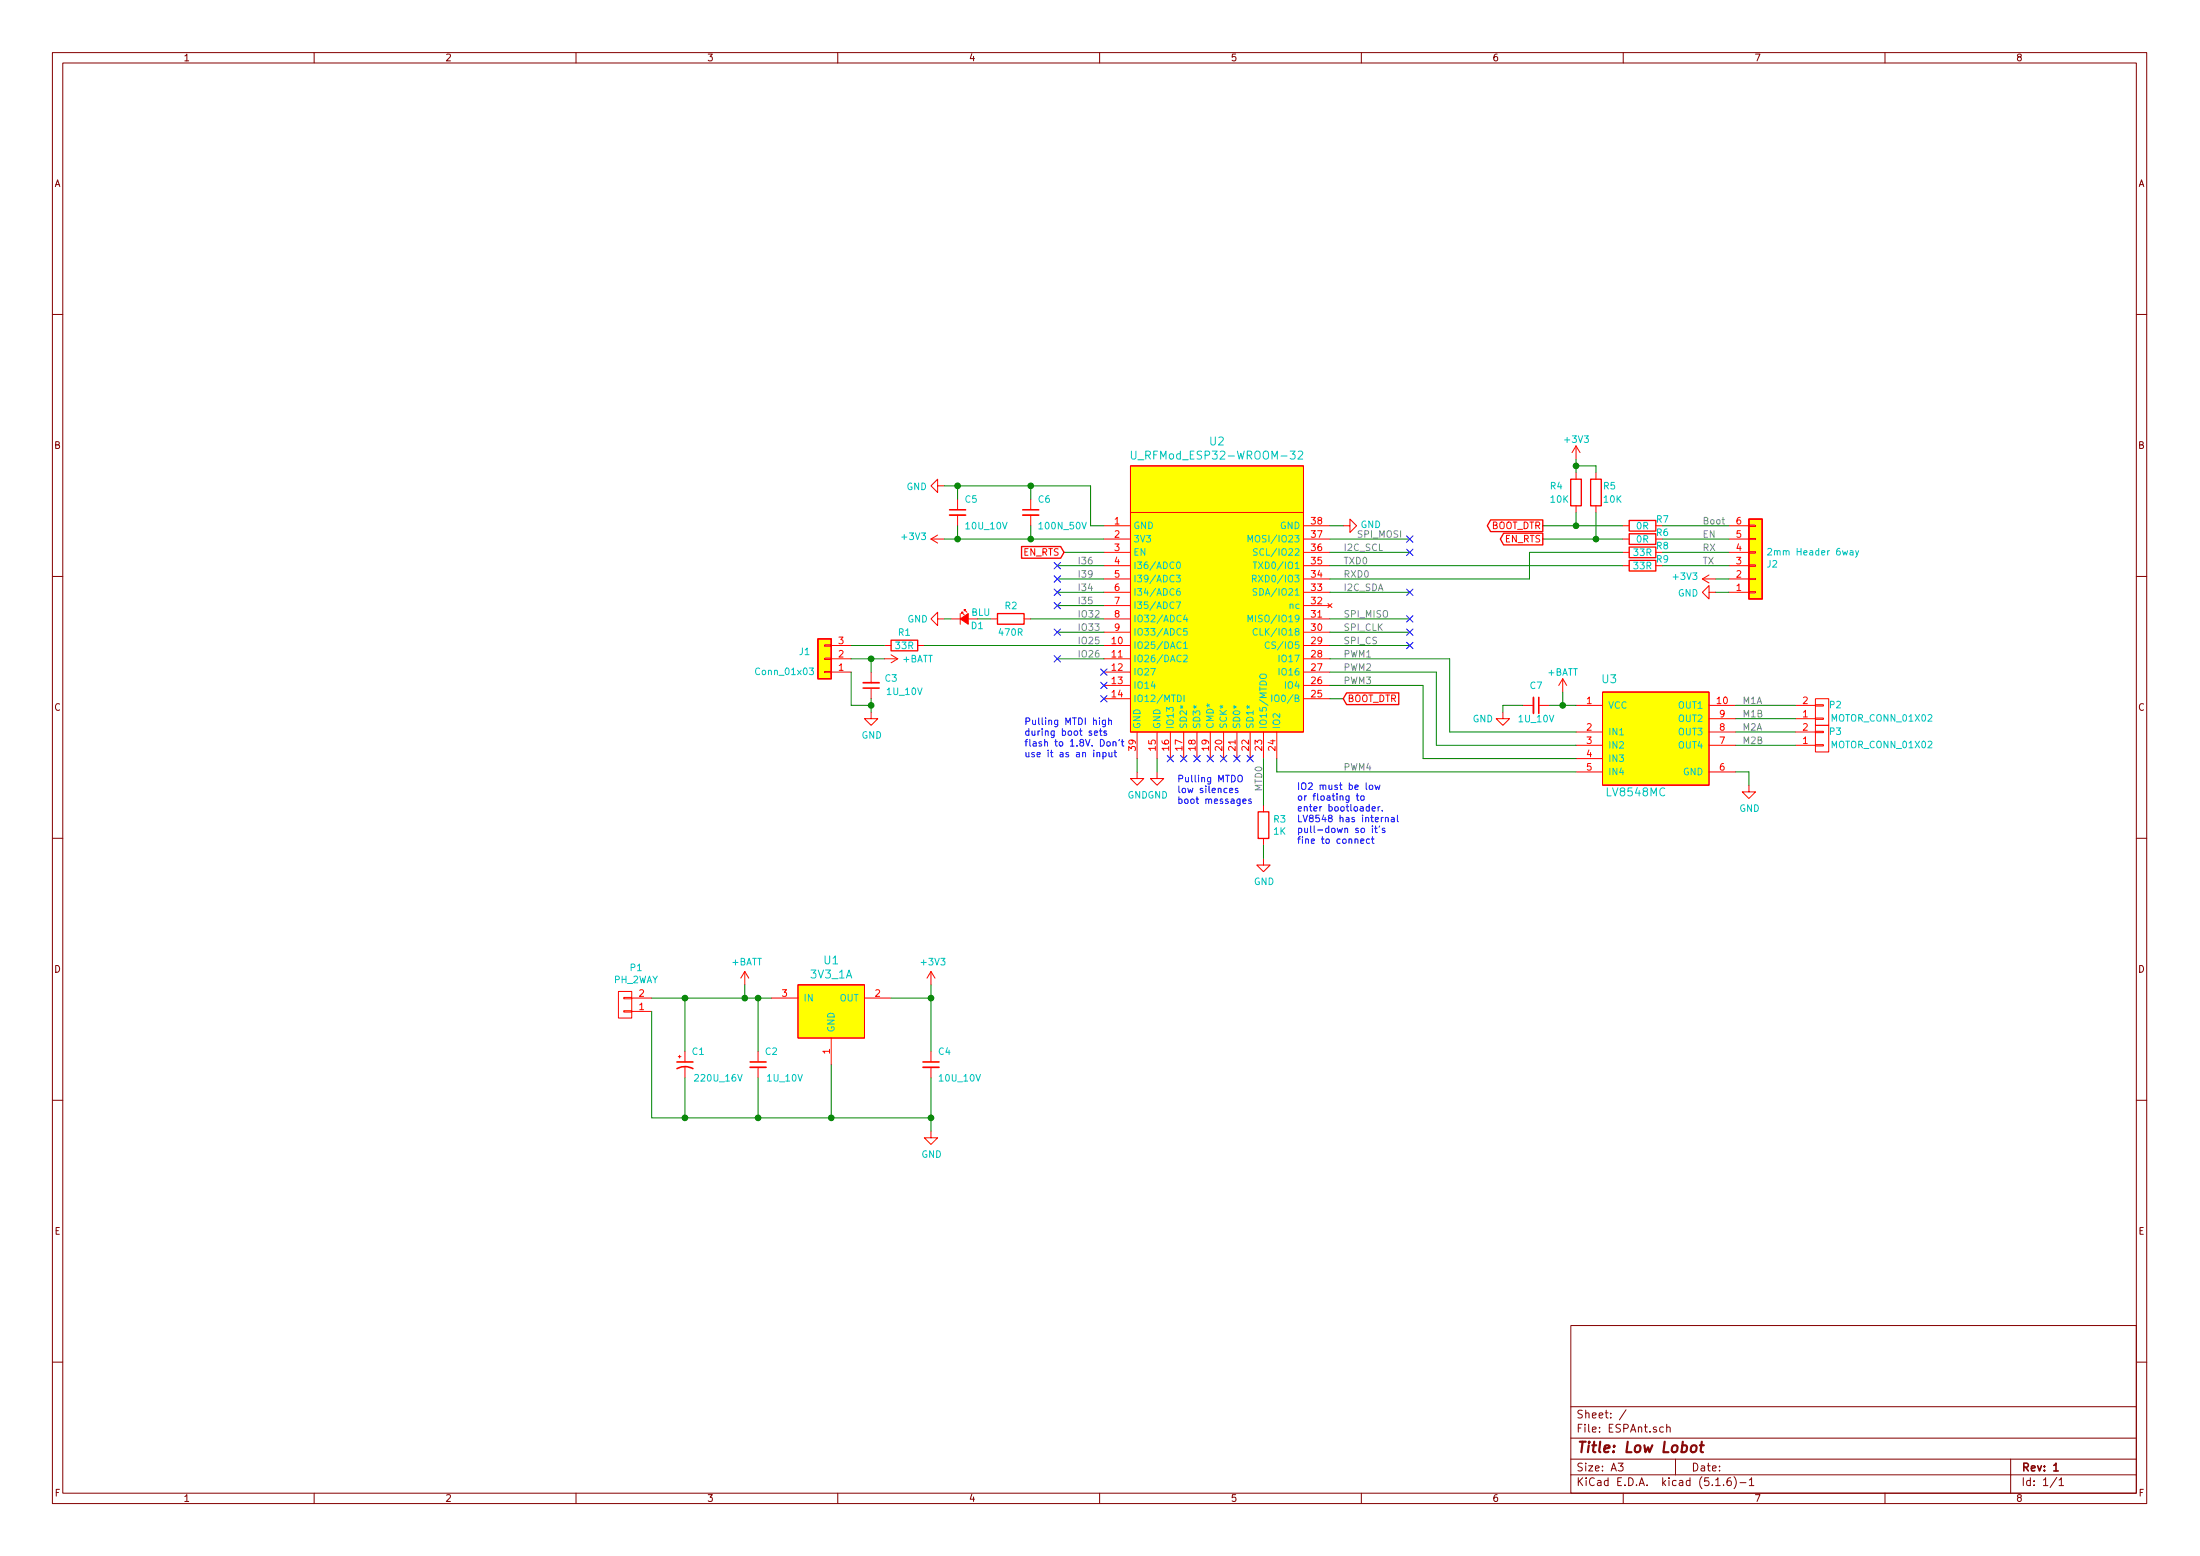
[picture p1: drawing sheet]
<svg xmlns="http://www.w3.org/2000/svg" width="420mm" height="297mm" viewBox="0 0 420 297" stroke-linecap="round" stroke-linejoin="round" font-family="sans-serif">
<g fill="none" stroke="#840000" stroke-width=".19">
<path d="M10 10h400v277h-400zM12 12h396v273.1h-396zM60 10v2M110 10v2M160 10v2M210 10v2M260 10v2M310 10v2M360 10v2M10 60h2M408 60h2M10 110h2"/>
<path d="M408 110h2M10 160h2M408 160h2M10 210h2M408 210h2M300 253h108v32.1h-108zM10 260h2M300 278.5h108M300 274.5h108M300 268.5h108M309 279.3h1l-.5 .6 .4 .1v.7l-.2 .1-.7-.1M310.5 269.1l-1.2 2"/>
<path d="M317.7 272.5l-.5-.1-.2 .3v.6l.2 .1 .5-.1M318.3 272.5h.1a.37 .37 0 0 1 .6 .1v.8M318.3 271.9v1.5M320 278.5v3M384 278.5v6.6M408 260h2M60 285.1v1.9M110 285.1v1.9M160 285.1v1.9M210 285.1v1.9M260 285.1v1.9M300 281.5h108"/>
<path d="M310 285.1v1.9M327.7 283.6h.8M329.2 283.5v.1M330.5 282.1a.59 .59 0 0 0-.7 .6l.1 .8 .5 .1 .2-.1 .1-.5-.2-.3h-.4l-.3 .3M331.2 281.9a1.71 1.71 0 0 1 0 2.3M332.3 283h1.2M334.1 282.5l.4-.4v1.5M334.1 283.6h.8M360 285.1v1.9M392.8 282l-1.3 2M393.2 282.5l.5-.4v1.5M393.2 283.6h.9"/>
</g>
<path d="M392.2 279.7l.5-.4v1.5M392.2 280.8h.9" fill="none" stroke="#840000" stroke-width=".3"/>
<path d="M323.1 276.1l.1-.1a.54 .54 0 0 1 .8 .3l-.2 .7a.54 .54 0 0 1-.5 .2 .54 .54 0 0 1-.4-.4zM324.6 275.9h.8M325 275.2l-.2 1.7 .1 .2 .3 .1" fill="none" stroke="#840000" stroke-width=".41"/>
<g fill="none" stroke="#f00" stroke-width=".19">
<path d="M179.1 92.7v-1.2l-1.3 1.2 1.3 1.3v-1.3h1.2M182.9 95.3v1.9M182.9 98.3v2.1M196.8 95.3v1.9M196.8 98.3v2.1M215.9 88.9h33v50.8h-33zM215.9 97.8h33M301 85.1l-.8 1.3M301 85.1v2.6M301 90.2v1.3M301 96.6v1.2M301 85.1l.8 1.3"/>
<path d="M304.8 90.2v1.3M304.8 96.6v1.2M177.8 102.9l1.3 .8M177.8 102.9h2.5M179.1 118.1v-1.2l-1.3 1.2 1.3 1.3v-1.3h1.2M179.1 102.1l-1.3 .8M181.6 118.1h1.8M183.4 117.1v2.1M183.6 117.1v-.2h.3h-.3l.5 .5M184.1 116.6v-.2h.3h-.3l.6 .5M184.9 118.1h1.8M189.2 118.1h1.3"/>
<path d="M195.6 118.1h1.2M210.8 102.9h5.1M210.8 100.4h5.1M210.8 113.1h5.1M210.8 110.5h5.1M210.8 108h5.1M210.8 105.4h5.1M210.8 118.1h5.1M210.8 115.6h5.1M248.9 102.9h5.1M248.9 100.4h5.1M248.9 113.1h5.1"/>
<path d="M248.9 110.5h5.1M248.9 108h5.1M248.9 105.4h5.1M248.9 118.1h5.1M248.9 115.6h5.1M253.6 115.2l.8 .8M254.4 115.2l-.8 .8M256.5 100.4h1.3v-1.3l1.3 1.3-1.3 1.2v-1.2M309.9 102.9h1.2M309.9 100.4h1.2M309.9 108h1.2M309.9 105.4h1.2"/>
<path d="M325.1 110.5h2.6M325.1 110.5l1.3 .8M326.4 113.1v-1.3l-1.3 1.3 1.3 1.2v-1.2h1.3M326.4 109.8l-1.3 .7M330.2 102.9h3.8M330.2 100.4h3.8M330.2 113.1h3.8M330.2 110.5h3.8M330.2 108h3.8M330.2 105.4h3.8M334 102.8h1.3v.2h-1.3zM334 100.2h1.3v.3h-1.3z"/>
<path d="M334 105.3h1.3v.3h-1.3zM334 110.4h1.3v.3h-1.3zM334 112.9h1.3v.3h-1.3zM334 107.9h1.3v.2h-1.3zM157.5 123.1h1.2v.3h-1.2zM157.5 128.2h1.2v.2h-1.2zM157.5 125.6h1.2v.3h-1.2zM158.7 123.2h3.9M158.7 125.8h3.9M158.7 128.3h3.9M166.4 135.9v1.3h1.2l-1.2 1.3-1.3-1.3h1.3M166.4 128.3v2"/>
<path d="M166.4 131.5v1.9M168.9 123.2h1.3M168.9 125.8h2.5M170.2 125l1.2 .8M171.4 125.8l-1.2 .7M175.3 123.2h1.2M210.8 123.2h5.1M210.8 125.8h5.1M210.8 128.3h5.1M210.8 130.8h5.1M210.8 133.4h5.1M210.8 120.7h5.1"/>
<path d="M217.2 139.7v5.1M221 139.7v5.1M223.5 139.7v5.1M226.1 139.7v5.1M228.6 139.7v5.1M231.1 139.7v5.1M233.7 139.7v5.1M236.2 139.7v5.1M238.8 139.7v5.1M241.3 139.7v5.1M243.8 139.7v5.1M248.9 123.2h5.1"/>
<path d="M248.9 125.8h5.1M248.9 128.3h5.1M248.9 130.8h5.1M248.9 133.4h5.1M248.9 120.7h5.1M287 135.9v1.3h1.3l-1.3 1.3-1.3-1.3h1.3M290.8 134.7h2.1M294 134.7h1.9M298.4 129.6l-.7 1.2M298.4 129.6v2.5M298.4 129.6l.8 1.2M301 134.7h5.1"/>
<path d="M301 139.7h5.1M306.1 132.1h20.3v17.8h-20.3zM326.4 134.7h5.1M326.4 139.7h5.1M326.4 137.2h5.1M342.9 134.7h3.8M342.9 139.7h3.8M342.9 137.2h3.8M346.7 139.6h1.5v.3h-1.5zM346.7 138.5h2.5v5h-2.5zM346.7 134.5h1.5v.3h-1.5zM346.7 137.1h1.5v.2h-1.5z"/>
<path d="M346.7 133.4h2.5v5.1h-2.5zM217.2 147.4v1.2h1.2l-1.2 1.3-1.3-1.3h1.3M221 147.4v1.2h1.2l-1.2 1.3-1.3-1.3h1.3M241.3 153.7v1.3M301 142.3h5.1M301 144.8h5.1M301 147.4h5.1M326.4 142.3h5.1M326.4 147.4h5.1M334 149.9v1.3h1.3l-1.3 1.2-1.3-1.2h1.3M342.9 142.3h3.8M346.7 142.1h1.5v.3h-1.5z"/>
<path d="M241.3 163.9v1.2h1.3l-1.3 1.3-1.3-1.3h1.3M241.3 160.1v1.2M118.1 189.3h2.5v5h-2.5zM119.1 190.4h1.5v.3h-1.5zM119.1 192.9h1.5v.3h-1.5zM120.6 193.1h3.9M120.6 190.5h3.9M142.2 185.5l-.7 1.2M142.2 185.5v2.5M142.2 185.5l.8 1.2M147.3 190.5h5.1M152.4 188h12.7v10.2h-12.7z"/>
<path d="M158.7 198.2v5M165.1 190.5h5.1M177.8 185.5l-.8 1.2M177.8 185.5v2.5M177.8 185.5l.8 1.2M129.5 201.7h.5M129.8 201.5v.5M130.8 200.7v2M130.8 203.7v2.1M144.8 200.7v1.9M144.8 203.7v2.1M177.8 215.9v1.3h1.3l-1.3 1.3-1.3-1.3h1.3"/>
<path d="M177.8 200.7v1.9M177.8 203.7v2.1"/>
</g>
<path d="M181.4 98.3h3M195.3 98.3h3.1M164.8 130.3h3.1M292.9 133.1v3.1M143.3 203.7h3M176.3 203.7h3" fill="none" stroke="#f00" stroke-width=".33"/>
<path d="M181.4 97.3h3M195.3 97.3h3.1M164.8 131.4h3.1M293.9 133.1v3.1M129.3 204a3.2 3.2 0 0 1 3 0M129.3 202.7h3M143.3 202.7h3M176.3 202.7h3" fill="none" stroke="#f00" stroke-width=".3"/>
<g fill="#ff0" stroke="#ff0" stroke-width=".19">
<path d="M152.4 188h12.7v10.2h-12.7z"/>
<path d="M306.1 132.1h20.3v17.8h-20.3z"/>
<path d="M156.2 122h2.5v7.6h-2.5z"/>
<path d="M334 99.1h2.5v15.2h-2.5z"/>
<path d="M215.9 88.9h33v50.8h-33z"/>
</g>
<path d="M300 91.5h2v5.1h-2zM303.8 91.5h2v5.1h-2zM311.1 99.4h5.1v2h-5.1zM334 99.1h2.5v15.2h-2.5zM190.5 117.1h5.1v2.1h-5.1zM311.1 101.9h5.1v2h-5.1zM311.1 107h5.1v2h-5.1zM311.1 104.4h5.1v2.1h-5.1zM156.2 122h2.5v7.6h-2.5zM170.2 122.2h5.1v2h-5.1zM240.3 155h2v5.1h-2z" fill="none" stroke="#f00" stroke-width=".25"/>
<g fill="none" stroke="#00c2c2" stroke-width=".19">
<path d="M216.1 86.1v1.2l.3 .3h.3l.2-.3v-1.2M247.9 86.2l.6-.1 .2 .1 .1 .3-.9 1.1h.9M224.6 109.8h.8l-.4 .5 .4 .1v.6l-.2 .1-.6-.1M224.6 114.9h.9l-.6 1.3M224.8 107.4l.2-.1a.67 .67 0 0 1 .4 .6 .67 .67 0 0 1-.4 .6l-.3-.4zM225.3 112.4h-.2a.79 .79 0 0 0-.2 1.2l.5-.1v-.5l-.5-.2-.2 .3M226.3 117.4l-.3 .9h.8M226.6 117.9v.8M226.7 120h-.6l-.1 .6 .2-.1h.4l.1 .6-.2 .1-.5-.1M238.4 118.7v-1.3l.4 .9 .4-.9v1.3M238.4 103.5v-1.3l.4 .9 .4-.9v1.3M239.2 110.5l.6-.1 .1-.2v-.3l-.7-.1v1.3"/>
<path d="M239.3 107.3h.7M239.5 110.5l.4 .6M239.7 107.3v1.2M240 112.4h-.5l-.1 .1v.3l.5 .3 .1 .3-.2 .2h-.5M240.1 104.8l-.5-.1-.2 .2v.2l.1 .2 .5 .2 .1 .3-.2 .2h-.5M337.6 104.8l.5-.1 .3 .3-.8 1h.8M354.4 105.1l.3 .9M355 105.1l-.4 1.2-.2 .1M154.6 127.5h.7l-.4 .5 .4 .1-.1 .6-.4 .1-.2-.1M224.9 132.7a.64 .64 0 0 1 .7 .6 .64 .64 0 0 1-.7 .6zM226 122.9l.4-.4v1.3M226 125.2l.5-.1 .2 .3-.7 .9h.7"/>
<path d="M226 123.8h.7M226.1 132.7v1.2M240.1 120.1a.6 .6 0 0 0-.8 .4 .6 .6 0 0 0 .6 .7l.2-.1M240.8 128.7h.9l.2 .3-.2 .5h-.7a.44 .44 0 0 1-.4-.5zM242.4 122.6a.6 .6 0 0 0-.8 .5 .6 .6 0 0 0 .6 .7l.2-.1M242.9 132.7v1.2"/>
</g>
<path d="M183.4 118.1l1.5-1v2.1z" fill="#f00" stroke="#f00" stroke-width=".19"/>
<g fill="none" stroke="#008400" stroke-width=".19">
<path d="M180.3 92.7h28v7.7h2.5M182.9 92.7v2.6M196.8 92.7v2.6M301 87.7v2.5M301 97.8v2.6M301 88.9h3.8v1.3M304.8 97.8v5.1M180.3 118.1h1.3M180.3 102.9h30.5M182.9 100.4v2.5M196.8 118.1h14M196.8 100.4v2.5"/>
<path d="M201.9 110.5h8.9M201.9 108h8.9M201.9 113.1h8.9M201.9 115.6h8.9M203.2 105.4h7.6M254 118.1h15.2M254 105.4h15.2M254 108h55.9M254 100.4h2.5M254 102.9h15.2M254 113.1h15.2M294.6 100.4h15.3"/>
<path d="M294.6 102.9h15.3M309.9 105.4h-17.8v5.1h-38.1M317.5 105.4h12.7M317.5 108h12.7M317.5 100.4h12.7M317.5 102.9h12.7M327.7 110.5h2.5M327.7 113.1h2.5M162.6 128.3v6.4h3.8M162.6 123.2h6.3M162.6 125.8h6.3M166.4 125.8v2.5"/>
<path d="M166.4 133.4v2.5M176.5 123.2h34.3M201.9 125.8h8.9M201.9 120.7h8.9M254 133.4h2.5M254 125.8h22.9v13.9h24.1M254 128.3h20.3v14h26.7M254 130.8h17.8v14h29.2M254 123.2h15.2M254 120.7h15.2M290.8 134.7h-3.8v1.2M295.9 134.7h5.1"/>
<path d="M298.4 132.1v2.6M331.5 134.7h11.4M331.5 137.2h11.4M331.5 139.7h11.4M217.2 144.8v2.6M221 144.8v2.6M241.3 144.8v8.9M243.8 144.8v2.6h57.2M331.5 142.3h11.4M331.5 147.4h2.5v2.5M241.3 161.3v2.6M124.5 190.5h22.8"/>
<path d="M124.5 193.1v20.3h53.3M130.8 190.5v10.2M142.2 188v2.5M144.8 190.5v10.2M170.2 190.5h7.6M177.8 188v12.7M130.8 205.8v7.6M144.8 205.8v7.6M158.7 203.2v10.2M177.8 205.8v10.1"/>
</g>
<path d="M284.7 99.2h9.9v2.3h-9.9l-.7-1.1zM195.1 104.3h7.5l.6 1.1-.6 1.2h-7.5zM287.2 101.8h7.4v2.2h-7.4l-.7-1.1zM257.2 132.3h9.9v2.2h-9.9l-.7-1.1z" fill="none" stroke="#f10000" stroke-width=".25"/>
<path d="M328.9 99.2h.5M329.1 98.8v1.1l.3 .1" fill="none" stroke="#848484" stroke-width=".19"/>
<g fill="none" stroke="#00f" stroke-width=".19">
<path d="M201.3 107.4l1.2 1.2M201.3 109.9l1.2 1.2M201.3 112.5l1.2 1.2M201.3 115l1.2 1.2M202.5 107.4l-1.2 1.2M202.5 109.9l-1.2 1.2M202.5 112.5l-1.2 1.2M202.5 115l-1.2 1.2M268.6 102.3l1.2 1.2M268.6 104.8l1.2 1.3M268.6 112.5l1.2 1.2M268.6 117.5l1.2 1.3"/>
<path d="M269.8 102.3l-1.2 1.2M269.8 104.8l-1.2 1.3M269.8 112.5l-1.2 1.2M269.8 117.5l-1.2 1.3M201.3 125.2l1.2 1.2M201.3 120.1l1.2 1.2M202.5 125.2l-1.2 1.2M202.5 120.1l-1.2 1.2M209 139.9l.6-.1-.1-.2-.3-.1-.2 .2 .1 .6h.4M210 139.5h.5M210.2 139.1v1.1l.3 .2M210.2 132.8l1.2 1.2"/>
<path d="M210.2 127.7l1.2 1.2M210.2 130.2l1.2 1.3M211.1 137.5v1.1l-.2 .1h-.3M211.1 137.5h-.3l-.3 .2 .1 .6h.5M211.3 139.6l-.3-.1-.2 .2 .1 .2 .4 .1v.3h-.5M211.4 132.8l-1.2 1.2M211.4 127.7l-1.2 1.2M211.4 130.2l-1.2 1.3M211.7 137.6l.2-.1h.3l.1 .8M211.7 137v1.3M268.6 122.6l1.2 1.2M268.6 120.1l1.2 1.2"/>
<path d="M269.8 122.6l-1.2 1.2M269.8 120.1l-1.2 1.2M209.5 143.8l.2-.2 .3 .1v.8M210.6 143.7l.4-.1 .3 .3-.2 .5h-.5M210.6 143.6v1.3M211.5 141.6h.3l.2 .2-.1 .6h-.3l-.2-.1zM211.8 143.6l.1 .8 .3 .1 .1-.1M212.3 143.6v.9M212.6 141.7l.2-.1h.3v.8M212.6 141.6v.8M212.8 143.6h.4M212.9 143.2v1.1l.3 .2"/>
<path d="M213.8 141.2l-.1 .2M214.1 141.6h.5M214.3 141.2v1.1l.3 .1M222.9 144.2l1.2 1.2M224.1 144.2l-1.2 1.2M225.5 144.2l1.2 1.2M226.7 144.2l-1.2 1.2M228 144.2l1.2 1.2M229.2 144.2l-1.2 1.2M230.5 144.2l1.2 1.2M231.7 144.2l-1.2 1.2M233.1 144.2l1.2 1.2"/>
<path d="M234.3 144.2l-1.2 1.2M234.8 150.9l.6-.1v-.3h-.4l-.2 .2 .1 .6h.5M235.6 144.2l1.2 1.2M236.4 150.5h-.3l-.2 .2 .1 .1 .4 .2v.3h-.5M236.5 148.2l.2-.2a.47 .47 0 0 1 .6 .4l-.1 .7-.2 .2-.4-.1a1 1 0 0 1-.1-1zM236.8 144.2l-1.2 1.2M237.4 152.9l.6-.1-.1-.2-.3-.1-.2 .2v.6h.5M238.2 144.2l1.2 1.2M238.9 152.6l-.3-.1-.1 .2v.2l.4 .1v.3h-.4M239.4 144.2l-1.2 1.2M259 151.9h.5M259.2 151.5v1.1l.3 .2"/>
<path d="M259.9 152.1l.5-.1 .1 .2-.1 .5-.5-.1zM260.9 149.4v1.1l.2 .2M261.5 154h-.4l-.2 .2 .1 .6h.5M261.5 153.6v1.2M261.6 149.9h.3l.3 .2-.1 .6h-.4l-.2-.2zM262.1 154.4l.6-.1-.1-.3h-.4l-.1 .2v.6h.5M262.1 157.7v.1M262.1 159.7v1.1l.3 .2M262.1 158.1v.8M262.5 158.1h.5M262.6 149.9l.2 .8 .3-.6 .2 .6 .3-.8M262.7 157.7v1.1l.3 .1"/>
<path d="M263.2 154v.8M263.5 157.7l-.1 .2M263.6 154l-.4 .2M264 154.7v.1M264.2 156l-.4 .3M264.5 158.2l-.3-.1-.2 .2v.2l.5 .1v.3h-.5M264.6 156.2l.2-.2 .3 .1v.8M264.6 156v.9M265.7 156.1h.5l.1 .8M266.3 156.3l-.4 .1-.2 .2v.2h.6M266.9 155.6v1.1l.2 .2M259.9 160.6l.6-.1-.1-.3h-.4l-.1 .1v.6h.5"/>
<path d="M261.6 160.2h-.4l-.2 .2 .1 .5h.5M261.9 160.2h.5"/>
</g>
<g fill="#008400" stroke="#008400" stroke-width=".25">
<circle cx="166.4" cy="125.8" r=".51"/>
<circle cx="166.4" cy="134.7" r=".51"/>
<circle cx="196.9" cy="92.7" r=".51"/>
<circle cx="144.8" cy="190.5" r=".51"/>
<circle cx="158.8" cy="213.4" r=".51"/>
<circle cx="182.9" cy="102.9" r=".51"/>
<circle cx="196.9" cy="102.9" r=".51"/>
<circle cx="301" cy="88.9" r=".51"/>
<circle cx="182.9" cy="92.7" r=".51"/>
<circle cx="144.8" cy="213.4" r=".51"/>
<circle cx="301" cy="100.4" r=".51"/>
<circle cx="304.8" cy="102.9" r=".51"/>
<circle cx="177.8" cy="190.5" r=".51"/>
<circle cx="298.4" cy="134.7" r=".51"/>
<circle cx="130.8" cy="213.4" r=".51"/>
<circle cx="130.8" cy="190.5" r=".51"/>
<circle cx="177.8" cy="213.4" r=".51"/>
<circle cx="142.2" cy="190.5" r=".51"/>
</g>
<text font-size="2.8" fill="#840000" x="301" y="277.3">Title: Low Lobot</text>
<g font-size="2.1" fill="#00c2c2">
<text x="217.4" y="87.7">U_RFMod_ESP32-WROOM-32</text>
<text x="231.1" y="85">U2</text>
<text x="306" y="130.4">U3</text>
<text x="307.1" y="152">LV8548MC</text>
<text x="157.4" y="184.1">U1</text>
<text x="154.9" y="186.8">3V3_1A</text>
</g>
<g font-size="2.1" fill="#840000">
<text x="301" y="273.5">File: ESPAnt.sch</text>
<text x="301" y="270.8">Sheet: /</text>
<text x="301" y="280.9">Size: A3</text>
<text x="323" y="280.9">Date:</text>
<text x="386" y="280.9">Rev: 1</text>
<text x="301" y="283.7">KiCad E.D.A. kicad (5.1.6)-1</text>
<text x="386" y="283.7">Id: 1/1</text>
</g>
<g font-size="1.8" fill="#840000">
<text x="35" y="11.7">1</text>
<text x="85" y="11.7">2</text>
<text x="135" y="11.7">3</text>
<text x="185" y="11.7">4</text>
<text x="235" y="11.7">5</text>
<text x="285" y="11.7">6</text>
<text x="335" y="11.7">7</text>
<text x="385" y="11.7">8</text>
<text x="10.4" y="35.7">A</text>
<text x="408.4" y="35.7">A</text>
<text x="10.4" y="85.7">B</text>
<text x="408.4" y="85.7">B</text>
<text x="10.4" y="135.7">C</text>
<text x="408.4" y="135.7">C</text>
<text x="10.4" y="185.7">D</text>
<text x="408.4" y="185.7">D</text>
<text x="10.4" y="235.7">E</text>
<text x="408.4" y="235.7">E</text>
<text x="10.5" y="285.7">F</text>
<text x="35" y="286.7">1</text>
<text x="85" y="286.7">2</text>
<text x="135" y="286.7">3</text>
<text x="185" y="286.7">4</text>
<text x="235" y="286.7">5</text>
<text x="285" y="286.7">6</text>
<text x="335" y="286.7">7</text>
<text x="385" y="286.7">8</text>
<text x="408.5" y="285.7">F</text>
</g>
<g font-size="1.8" fill="#00c2c2">
<text x="299" y="84.5">+3V3</text>
<text x="173.1" y="93.6">GND</text>
<text x="184.4" y="96">C5</text>
<text x="198.3" y="96">C6</text>
<text x="296.1" y="93.4">R4</text>
<text x="296.2" y="96">10K</text>
<text x="306.3" y="93.4">R5</text>
<text x="306.3" y="96">10K</text>
<text x="184.7" y="101.1">10U_10V</text>
<text x="198.7" y="101.1">100N_50V</text>
<text x="216.4" y="101">GND</text>
<text x="244.5" y="101">GND</text>
<text x="259.8" y="100.8">GND</text>
<text x="312.6" y="101.1">0R</text>
<text x="316.4" y="99.8">R7</text>
<text x="172.4" y="103.1">+3V3</text>
<text x="216.4" y="103.5">3V3</text>
<text x="216.4" y="106.1">EN</text>
<text x="239.6" y="103.5">MOSI/IO23</text>
<text x="240.5" y="106.1">SCL/IO22</text>
<text x="312.1" y="106.1">33R</text>
<text x="312.6" y="103.6">0R</text>
<text x="316.4" y="102.3">R6</text>
<text x="316.4" y="107.4">R9</text>
<text x="316.4" y="104.9">R8</text>
<text x="338.6" y="106">2mm Header 6way</text>
<text x="216.4" y="108.6">I36/ADC0</text>
<text x="216.4" y="111.2">I39/ADC3</text>
<text x="216.4" y="113.7">I34/ADC6</text>
<text x="240.4" y="113.7">SDA/IO21</text>
<text x="240.4" y="111.2">RXD0/IO3</text>
<text x="240.5" y="108.6">TXD0/IO1</text>
<text x="312.1" y="108.7">33R</text>
<text x="319.7" y="110.7">+3V3</text>
<text x="320.4" y="113.9">GND</text>
<text x="337.5" y="108.3">J2</text>
<text x="173.3" y="118.8">GND</text>
<text x="192" y="116.3">R2</text>
<text x="216.4" y="116.2">I35/ADC7</text>
<text x="216.4" y="118.8">IO32/ADC4</text>
<text x="239.6" y="118.8">MISO/IO19</text>
<text x="246.4" y="116.2">nc</text>
<text x="152.7" y="125.1">J1</text>
<text x="171.1" y="123.9">33R</text>
<text x="171.6" y="121.4">R1</text>
<text x="185.5" y="120.1">D1</text>
<text x="190.9" y="121.4">470R</text>
<text x="216.4" y="123.9">IO25/DAC1</text>
<text x="216.4" y="121.3">IO33/ADC5</text>
<text x="240.5" y="121.3">CLK/IO18</text>
<text x="242.6" y="123.9">CS/IO5</text>
<text x="144.6" y="128.9">Conn_01x03</text>
<text x="169.1" y="130.1">C3</text>
<text x="172.4" y="126.5">+BATT</text>
<text x="216.4" y="126.4">IO26/DAC2</text>
<text x="216.4" y="128.9">IO27</text>
<text x="216.4" y="131.5">IO14</text>
<text x="244.6" y="128.9">IO16</text>
<text x="244.6" y="126.4">IO17</text>
<text x="245.6" y="131.5">IO4</text>
<text x="292.3" y="131.5">C7</text>
<text x="295.6" y="129">+BATT</text>
<text x="169.5" y="132.7">1U_10V</text>
<text x="216.4" y="134">IO12/MTDI</text>
<text x="243.8" y="134">IO0/B</text>
<text x="281.3" y="137.9">GND</text>
<text x="290.2" y="137.9">1U_10V</text>
<text x="307.1" y="135.3">VCC</text>
<text x="320.6" y="135.3">OUT1</text>
<text x="320.6" y="137.8">OUT2</text>
<text x="349.5" y="135.2">P2</text>
<text x="350" y="137.8">MOTOR_CONN_01X02</text>
<text x="164.5" y="141">GND</text>
<text x="217.8" y="139.2" transform="rotate(-90 217.8 139.2)">GND</text>
<text x="221.6" y="139.2" transform="rotate(-90 221.6 139.2)">GND</text>
<text x="224.2" y="139.2" transform="rotate(-90 224.2 139.2)">IO13</text>
<text x="226.7" y="139.2" transform="rotate(-90 226.7 139.2)">SD2*</text>
<text x="229.2" y="139.2" transform="rotate(-90 229.2 139.2)">SD3*</text>
<text x="231.8" y="139.2" transform="rotate(-90 231.8 139.2)">CMD*</text>
<text x="234.3" y="139.2" transform="rotate(-90 234.3 139.2)">SCK*</text>
<text x="236.9" y="139.2" transform="rotate(-90 236.9 139.2)">SD0*</text>
<text x="239.4" y="139.2" transform="rotate(-90 239.4 139.2)">SD1*</text>
<text x="241.9" y="139.2" transform="rotate(-90 241.9 139.2)">IO15/MTDO</text>
<text x="244.5" y="139.2" transform="rotate(-90 244.5 139.2)">IO2</text>
<text x="307.1" y="140.4">IN1</text>
<text x="307.1" y="142.9">IN2</text>
<text x="320.6" y="142.9">OUT4</text>
<text x="320.6" y="140.4">OUT3</text>
<text x="349.5" y="140.3">P3</text>
<text x="350" y="142.8">MOTOR_CONN_01X02</text>
<text x="307.1" y="145.5">IN3</text>
<text x="307.1" y="148">IN4</text>
<text x="321.4" y="148">GND</text>
<text x="215.3" y="152.4">GNDGND</text>
<text x="332.2" y="155">GND</text>
<text x="243.3" y="157">R3</text>
<text x="243.3" y="159.3">1K</text>
<text x="239.5" y="168.9">GND</text>
<text x="120.4" y="185.4">P1</text>
<text x="139.8" y="184.3">+BATT</text>
<text x="176.1" y="184.3">+3V3</text>
<text x="117.2" y="187.7">PH_2WAY</text>
<text x="153.4" y="191.2">IN</text>
<text x="160.4" y="191.2">OUT</text>
<text x="159.4" y="197.1" transform="rotate(-90 159.4 197.1)">GND</text>
<text x="132.2" y="201.4">C1</text>
<text x="146.2" y="201.4">C2</text>
<text x="179.3" y="201.4">C4</text>
<text x="133" y="206.5">220U_16V</text>
<text x="146.7" y="206.5">1U_10V</text>
<text x="179.6" y="206.5">10U_10V</text>
<text x="176" y="221">GND</text>
</g>
<g font-size="1.8" fill="#f00">
<text x="212.9" y="100.1">1</text>
<text x="250.5" y="100.1">38</text>
<text x="331.6" y="100.1">6</text>
<text x="212.9" y="102.7">2</text>
<text x="212.9" y="105.2">3</text>
<text x="212.9" y="107.7">4</text>
<text x="250.5" y="107.7">35</text>
<text x="250.5" y="105.2">36</text>
<text x="250.5" y="102.7">37</text>
<text x="331.6" y="107.7">3</text>
<text x="331.6" y="105.2">4</text>
<text x="331.6" y="102.7">5</text>
<text x="212.9" y="110.3">5</text>
<text x="212.9" y="112.8">6</text>
<text x="250.5" y="112.8">33</text>
<text x="250.5" y="110.3">34</text>
<text x="331.6" y="112.8">1</text>
<text x="331.6" y="110.3">2</text>
<text x="212.9" y="115.4">7</text>
<text x="212.9" y="117.9">8</text>
<text x="250.5" y="117.9">31</text>
<text x="250.5" y="115.4">32</text>
<text x="160.2" y="125.5">2</text>
<text x="160.2" y="123">3</text>
<text x="212.4" y="123">10</text>
<text x="212.4" y="125.5">11</text>
<text x="212.9" y="120.4">9</text>
<text x="250.5" y="125.5">28</text>
<text x="250.5" y="123">29</text>
<text x="250.5" y="120.4">30</text>
<text x="160.2" y="128.1">1</text>
<text x="212.4" y="128.1">12</text>
<text x="212.4" y="130.6">13</text>
<text x="250.5" y="130.6">26</text>
<text x="250.5" y="128.1">27</text>
<text x="212.4" y="133.1">14</text>
<text x="250.5" y="133.1">25</text>
<text x="303" y="134.4">1</text>
<text x="328" y="134.4">10</text>
<text x="328.4" y="136.9">9</text>
<text x="344.3" y="136.9">1</text>
<text x="344.3" y="134.4">2</text>
<text x="216.9" y="143.2" transform="rotate(-90 216.9 143.2)">39</text>
<text x="220.7" y="143.2" transform="rotate(-90 220.7 143.2)">15</text>
<text x="223.3" y="143.2" transform="rotate(-90 223.3 143.2)">16</text>
<text x="225.8" y="143.2" transform="rotate(-90 225.8 143.2)">17</text>
<text x="228.3" y="143.2" transform="rotate(-90 228.3 143.2)">18</text>
<text x="230.9" y="143.2" transform="rotate(-90 230.9 143.2)">19</text>
<text x="233.4" y="143.2" transform="rotate(-90 233.4 143.2)">20</text>
<text x="236" y="143.2" transform="rotate(-90 236 143.2)">21</text>
<text x="238.5" y="143.2" transform="rotate(-90 238.5 143.2)">22</text>
<text x="241" y="143.2" transform="rotate(-90 241 143.2)">23</text>
<text x="243.6" y="143.2" transform="rotate(-90 243.6 143.2)">24</text>
<text x="303" y="139.5">2</text>
<text x="303" y="142">3</text>
<text x="328.4" y="142">7</text>
<text x="328.4" y="139.5">8</text>
<text x="344.3" y="142">1</text>
<text x="344.3" y="139.5">2</text>
<text x="303" y="144.6">4</text>
<text x="303" y="147.1">5</text>
<text x="328.4" y="147.1">6</text>
<text x="122.1" y="190.3">2</text>
<text x="149.4" y="190.3">3</text>
<text x="167.2" y="190.3">2</text>
<text x="122.1" y="192.8">1</text>
<text x="158.5" y="201.2" transform="rotate(-90 158.5 201.2)">1</text>
</g>
<g font-size="1.8" fill="#f10000">
<text x="284.7" y="101">BOOT_DTR</text>
<text x="195.4" y="106.1">EN_RTS</text>
<text x="287.4" y="103.5">EN_RTS</text>
<text x="257.3" y="134">BOOT_DTR</text>
</g>
<g font-size="1.8" fill="#848484">
<text x="325.1" y="100.1">Boot</text>
<text x="205.7" y="107.7">I36</text>
<text x="256.5" y="107.7">TXD0</text>
<text x="256.5" y="105.2">I2C_SCL</text>
<text x="259.1" y="102.7">SPI_MOSI</text>
<text x="325.1" y="107.7">TX</text>
<text x="325.1" y="105.2">RX</text>
<text x="325.1" y="102.7">EN</text>
<text x="205.7" y="112.8">I34</text>
<text x="205.7" y="110.3">I39</text>
<text x="256.5" y="110.3">RXD0</text>
<text x="256.5" y="112.8">I2C_SDA</text>
<text x="205.7" y="115.4">I35</text>
<text x="205.7" y="117.9">IO32</text>
<text x="256.5" y="117.9">SPI_MISO</text>
<text x="205.7" y="125.5">IO26</text>
<text x="205.7" y="123">IO25</text>
<text x="205.7" y="120.4">IO33</text>
<text x="256.5" y="125.5">PWM1</text>
<text x="256.5" y="120.4">SPI_CLK</text>
<text x="256.5" y="123">SPI_CS</text>
<text x="256.5" y="128.1">PWM2</text>
<text x="256.5" y="130.6">PWM3</text>
<text x="332.7" y="134.4">M1A</text>
<text x="332.7" y="136.9">M1B</text>
<text x="332.7" y="139.5">M2A</text>
<text x="332.7" y="142">M2B</text>
<text x="256.5" y="147.1">PWM4</text>
<text x="241" y="151.2" transform="rotate(-90 241 151.2)">MTD0</text>
</g>
<text font-size="1.8" fill="#008400" x="185.5" y="117.6">BLU</text>
<g font-size="1.8" fill="#00f">
<text x="195.6" y="138.4">Pulling MTDI high</text>
<text x="195.6" y="140.4">during boot sets</text>
<text x="195.6" y="142.5">flash to 1.8V. Don't</text>
<text x="195.6" y="144.6">use it as an input</text>
<text x="224.8" y="149.3">Pulling MTDO</text>
<text x="224.8" y="151.4">low silences</text>
<text x="224.8" y="153.5">boot messages</text>
<text x="247.6" y="150.8">IO2 must be low</text>
<text x="247.6" y="152.8">or floating to</text>
<text x="247.6" y="154.9">enter bootloader.</text>
<text x="247.6" y="157">LV8548 has internal</text>
<text x="247.6" y="159">pull-down so it's</text>
<text x="247.6" y="161.1">fine to connect</text>
</g>
</svg>
